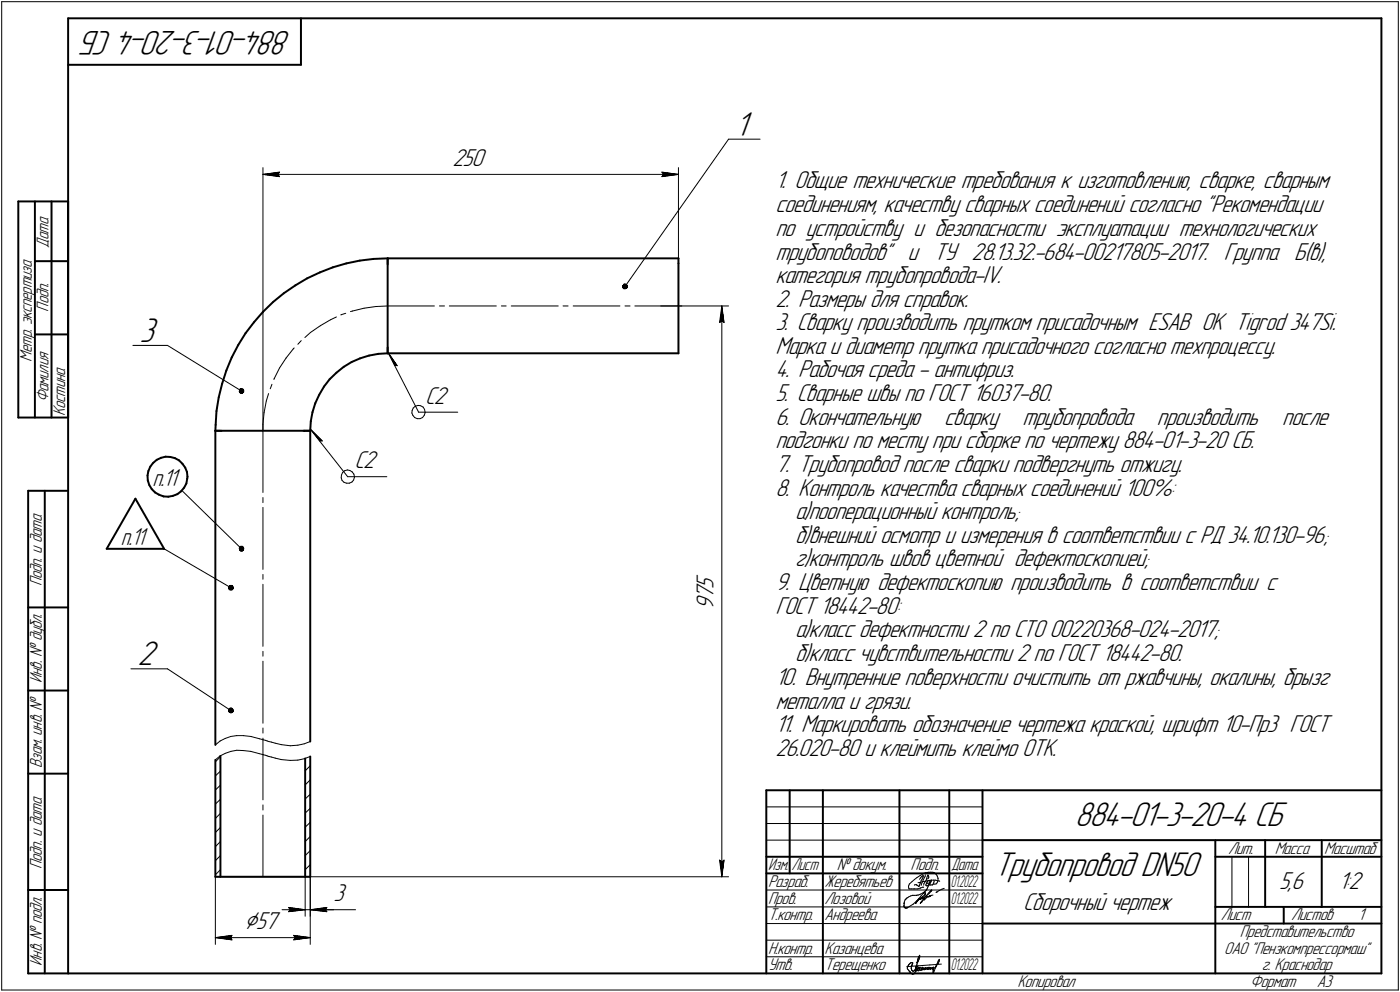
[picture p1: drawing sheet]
<svg xmlns="http://www.w3.org/2000/svg" width="421mm" height="298mm" viewBox="0 0 421 298" stroke-linecap="round" stroke-linejoin="round" font-family="sans-serif">
<g fill="none" stroke="#000" stroke-width=".59">
<path d="M20.5 5.5v287zM20.5 5.5h395zM20.5 19.5h70zM90.5 5.5v14zM415.5 5.5v287zM5.5 60.5v65zM5.5 60.5h15zM10.5 60.5v65zM10.5 78.5h5zM15.5 60.5v65zM15.5 78.5h5zM20.5 60.5v65z"/>
<path d="M104.1 79.2l4.1-.9zM108.2 78.3l4.2-.5zM112.4 77.8l4.2-.2zM116.6 79.4v25zM116.6 77.6v1.8zM116.6 77.6v1.6zM116.6 77.6h87.4zM204 79.2v27zM204 77.6v1.6zM76.4 96.9l-2.6 3.3zM79.1 93.7l3-2.9zM79.1 93.7l-2.7 3.2z"/>
<path d="M82.1 90.8l3.2-2.7zM85.3 88.1l3.5-2.3zM88.8 85.8l3.6-2.1zM92.4 83.7l3.8-1.8zM96.2 81.9l3.9-1.6zM100.1 80.3l4-1.1zM10.5 100.5h5zM15.5 100.5h5zM65.8 119.4l-.7 4.1zM66.8 115.3l-1 4.1zM68.1 111.3l-1.3 4zM69.7 107.4l-1.6 3.9z"/>
<path d="M71.6 103.7l-1.9 3.7zM73.8 100.2l-2.2 3.5zM96 118.6l-1.2 2.6zM97.5 116.2l-1.5 2.4zM99.1 114l2.1-2zM99.1 114l-1.6 2.2zM101.2 112l2.2-1.8zM103.4 110.2l2.3-1.4zM105.7 108.8l2.6-1.1zM108.3 107.7l2.7-.9zM111 106.8l2.8-.5zM113.8 106.3l2.8-.1z"/>
<path d="M116.6 104.4v1.8zM116.6 106.2h87.4zM116.6 104.6v1.6zM5.5 125.5h15zM46.1 139.1l1.1-.9zM46.1 139.1l-.9 1.1zM47.2 138.2l1.2-.6zM48.4 137.6l1.4-.4zM49.8 137.2l1.4 .1zM51.2 137.3l1.4 .4zM52.6 137.7l1.2 .6zM53.8 138.3l1.1 1.1z"/>
<path d="M54.9 139.4l.8 1.1zM64.8 129.5h1.7zM64.8 129.5h1.5zM64.8 129.5v94.4zM64.9 127.7l-.1 1.8zM65.1 123.5l-.2 4.2zM66.5 129.5h25zM91.4 129.5h.1zM91.5 129.5h1.8zM91.8 129.5h1.5zM93.3 129.4h.1M93.3 129.5v93.3z"/>
<path d="M93.5 126.6l-.2 2.8zM94 123.9l-.5 2.7zM94.8 121.2l-.8 2.7zM8.5 147.5v145zM8.5 147.5h12zM13.5 147.5v145zM40.7 149.9l-8.6 15zM40.7 149.9l8.7 15zM44.4 142.9v1.5zM44.4 144.4l.5 1.3zM44.6 141.6l-.2 1.3zM44.9 145.7l.7 1.3z"/>
<path d="M45.2 140.2l-.6 1.4zM45.6 147l1.1 1zM46.7 148l1.1 .7zM47.8 148.7l1.4 .5zM49.2 149.2l1.4 .1zM50.6 149.3l1.4-.3zM52 149l1.3-.5zM53.3 148.5l1.1-.8zM55.4 146.6l-1 1.1zM55.7 140.5l.5 1.3zM56 145.3l-.6 1.3zM56.2 141.8l.2 1.5z"/>
<path d="M56.3 143.8l-.3 1.5zM56.4 143.3l-.1 .5zM32.1 164.9h17.3zM8.5 182.5h12zM8.5 207.5h12zM8.5 232.5h12zM64.8 228.3v35.2zM66.3 227.2v36.3zM91.8 227.9v35.6zM93.3 227.3v36.2zM230.5 237.5h185zM230.5 237.5v55z"/>
<path d="M237.5 237.5v25zM247.5 237.5v55zM270.5 237.5v55zM285.5 237.5v55zM295.5 237.5v55zM230.5 257.5h65zM295.5 252.5h120zM365.5 252.5v40zM365.5 257.5h15zM380.5 252.5v20zM380.5 257.5h35zM397.5 252.5v20z"/>
<path d="M8.5 267.5h12zM64.8 263.5h28.5zM230.5 262.5h65zM295.5 277.5h70zM365.5 277.5h50zM365.5 272.5h50zM386.1 272.5v5zM8.5 292.5h12zM20.5 292.5h395z"/>
</g>
<g fill="none" stroke="#000" stroke-width=".3">
<path d="M.5 .5v297zM.5 .5h420zM420.5 .5v297zM79.1 52.4l5-.7zM79.1 52.4l5 .7zM79.1 52.4h124.9zM79.1 50.4v79.1zM83.6 52.4l.5 .7zM84.1 51.7l-.5 .7zM199.1 53.1l4.9-.7zM199.1 51.7l.5 .7zM199.1 51.7l4.9 .7z"/>
<path d="M199.6 52.4l-.5 .7zM204 50.4v55.8zM219.1 41.8l-31.1 44.3zM219.1 41.8h9.5zM93.4 99.9l3-2zM96.4 97.9l3-1.8zM99.4 96.1l1.8-.9zM102.6 94.6l1.4-.5zM102.6 94.6h.1M105.4 93.6l.6-.1zM106 93.5l3.5-.9zM109.5 92.6l3.5-.5z"/>
<path d="M113 92.1l3.6-.2zM116.6 91.9h14zM132.2 91.9h1.5zM135.1 91.9h14.2zM150.8 91.9h1.4zM153.8 91.9h14.1zM169.3 91.9h1.6zM172.4 91.9h14zM188 91.9h1.5zM190.9 91.9h14.2zM198.7 91.9h20.4zM216.4 96.9l.7-.5z"/>
<path d="M217.1 91.9l.7 5zM217.1 96.4l.7 .5zM217.1 91.9l-.7 5zM217.1 91.9v171.6zM40 103.8h10.4zM50.4 103.8l22.2 13.7zM80.8 118.3l-.7 2.2zM81.8 115.5l-.5 1.3zM82.5 113.8l-.1 .2zM84.1 110.6l-1.6 3.2zM86 107.6l-1.9 3zM88.2 104.8l-2.2 2.8z"/>
<path d="M88.5 104.6l-.3 .2zM90.6 102.4l-1 1.1zM91.7 101.4l1.7-1.5zM116.6 105.7l2.9 4.2zM116.6 105.7l9.3 18.2zM118.6 109.7l.9 .2zM79.1 129.5v18.5zM79.1 127.5v2zM79.4 124l-.3 3.5zM80.1 120.5l-.7 3.5zM93.3 128.9l3.6 3.6zM93.3 128.9l11.3 14.4z"/>
<path d="M96.1 132.5h.8zM123.9 124.1l.3 .8zM124 123.4l-.1 .7zM124.2 124.9l.5 .6zM124.3 122.6l.6-.5zM124.3 122.6l-.3 .8zM124.7 125.5l.8 .3zM124.9 122.1l.8-.3zM125.5 125.8h.8zM125.7 121.8l.8 .1zM125.9 123.9h11.8zM126.3 125.8l.8-.3z"/>
<path d="M126.5 121.9l.8 .4zM127.3 122.3l.4 .7zM127.6 124.8l-.5 .7zM127.7 123l.1 .9zM127.8 124l-.2 .8zM127.8 123.9v.1zM54.7 147.4l17.9 17.5zM79.1 152.5v18.6zM79.1 149.5v1.5zM102.6 143.6l.3 .8zM102.7 142.7l-.1 .9zM102.9 144.4l.6 .5z"/>
<path d="M103 142l.6-.5zM103 142l-.3 .7zM103.5 144.9l.7 .3zM103.6 141.5l.9-.3zM104.2 145.2h.9zM104.5 141.2l.7 .2zM104.6 143.3h11.7zM105.1 145.2l.7-.3zM105.2 141.4l.7 .4zM105.9 141.8l.5 .7zM106.3 144.3l-.5 .6zM106.4 142.5l.2 .8z"/>
<path d="M106.6 143.4l-.3 .9zM106.6 143.3v.1zM49.4 164.9l20 11.7zM79.1 175.6v18.6zM79.1 172.6v1.5zM79.1 198.7v18.6zM79.1 195.7v1.5zM39.4 201h11zM50.4 201l19 12.5zM79.1 218.8v1.5zM64.8 228.3l1.4-1.1zM64.8 223.9l1.4-1.2z"/>
<path d="M64.8 237.4l1.5-1.4zM64.8 233.2l1.5-1.5zM64.8 228.9l1.5-1.5zM66.2 227.2l1.5-.8zM66.2 222.7l1.5-.8zM67.7 226.4l1.7-.6zM67.7 221.9l1.7-.6zM69.4 225.8l1.8-.3zM69.4 221.3l1.8-.2zM71.2 225.5l2 .1zM71.2 221.1h2zM73.2 225.6l2.2 .2z"/>
<path d="M73.2 221.1l2.2 .2zM75.4 225.8l2.6 .7zM75.4 221.3l2.6 .7zM78 226.5l1.2 .3zM78 222l1.2 .3zM79.1 221.8v18.6zM79.2 226.8l.7 .2zM79.2 222.3l.7 .2zM79.9 227l.4 .2zM79.9 222.5l.4 .2zM80.3 227.2l.6 .1zM80.3 222.7l.6 .1z"/>
<path d="M80.9 227.3l.7 .2zM80.9 222.8l.7 .2zM81.6 227.5l1.2 .3zM81.6 223l1.2 .4zM82.8 227.8l1.8 .5zM82.8 223.4l1.8 .4zM84.6 228.3l2.7 .2zM84.6 223.8l2.7 .3zM87.3 228.5l2.3-.1zM87.3 224.1l2.3-.2zM89.6 228.4l1.9-.4zM89.6 223.9l1.9-.4z"/>
<path d="M91.5 228l1.8-.7zM91.5 223.5l1.8-.7zM91.8 235.9l1.5-1.5zM91.8 231.6l1.5-1.5zM64.8 258.7l1.5-1.6zM64.8 254.4l1.5-1.5zM64.8 250.2l1.5-1.5zM64.8 246l1.5-1.6zM64.8 241.6l1.5-1.4zM79.1 244.9v18.6zM79.1 241.9v1.5zM91.8 257.1l1.5-1.5z"/>
<path d="M91.8 248.6l1.5-1.5zM91.8 244.3l1.5-1.4zM91.8 240.1l1.5-1.4zM93.3 251.4l-1.5 1.5zM216.4 258.5l.7 5zM216.4 258.5l.7 .5zM217.1 259l.7-.5zM217.8 258.5l-.7 5zM230.5 247.5h65zM230.5 252.5h65zM230.5 242.5h65zM370.5 257.5v15z"/>
<path d="M375.5 257.5v15zM64.8 262.9l1.5-1.5zM64.8 263.5v20.3zM64.8 263.5h154.3zM84.8 273.4h7zM86.8 272.7l5 .7zM86.8 272.7l.5 .7zM86.8 274l5-.6zM87.3 273.4l-.5 .6zM91.8 261.4l1.5-1.6zM91.8 273.4h1.5zM91.8 263.5v11.8z"/>
<path d="M93.3 263.5v20.3zM93.3 273.4l5 .6zM93.3 273.4l5-.7zM93.3 273.4h7zM93.3 273.4h5zM93.3 263.5v11.8zM97.8 273.4l.5 .6zM98.3 272.7l-.5 .7zM98.3 273.4h8.6zM230.5 267.5h65zM230.5 272.5h65zM230.5 277.5h65z"/>
<path d="M271.9 272.4v.1zM271.9 272.4h.1M271.9 272.3h.1M271.9 272.2h.1M271.9 271.6v.3zM271.9 271.6h.1M271.9 271.5h.1M272 272.7h.1M271.9 272.6h.1M271.9 271.9v.2zM271.9 271.4h.1M271.9 271.1v.2z"/>
<path d="M272.1 272.7h.1M272 270.8l-.1 .3zM272.2 272.8h.1M272.1 272.8h.1M272.3 272.8h.1M272.2 270.4l-.2 .4zM272.2 270.4h.1M272.4 272.9h.1M272.3 272.9h.1M272.3 270.3h.1M272.5 272.9h.1M272.4 270.3h.1"/>
<path d="M272.5 270.2h.1M272.6 272.9h.1M272.5 270.1h.1M272.7 272.9h.1M272.6 270h.1M272.7 269.9h.1M272.9 272.8h.1M272.8 272.8h.1M272.8 269.8l.2-.1zM273 272.8h.1M273 272.7h.1M273 269.7l.2-.1z"/>
<path d="M273 272.7l.6-.3zM273.2 266.5l.1 .4zM273.2 269.6l.7-.4zM273.3 266.1l-.1 .4zM273.3 266.9l.1 .2zM273.4 267.1h.2zM273.5 265.7l-.2 .4zM273.6 265.6l.7-.7zM273.6 265.6h.1M273.6 272.4l1.1-.7zM273.6 267.1h.6zM273.9 269.2l.5-.1z"/>
<path d="M274.2 267.1h.6zM274.3 264.9l.7-.6zM274.4 269.1h.1M274.5 269.1h.1M274.6 269.1h.1zM274.7 271.7l1.2-1.2zM274.7 269.1h.3zM274.8 267.1h.3zM275 264.3l.8-.6zM275 269.1h.5zM275.1 267.1h.9zM275.2 265.9h.4z"/>
<path d="M275.2 265.9l-.2 .1zM275.4 271.4h.1M275.3 271.4h.1M275.5 271.3h.1M275.5 269.1h.1M275.5 271.2h.1M275.6 265.9l.2 .1zM275.6 265.9h.1M275.6 269.1h.1M275.6 271.1h.1M275.6 271.2h.1M275.7 269.1l.1-.1z"/>
<path d="M275.8 270.8h.1M275.7 270.8h.1M275.7 270.9h.1M275.7 271h.1M275.7 271.1h.1M275.8 263.7l.9-.6zM275.8 270.9h.1M275.9 266.1h.1M275.8 269h.4zM275.9 266.1l.3 .2zM275.9 270.8l-.1 .1zM276 267.1l.8-.2z"/>
<path d="M276 270.4l-.2 .4zM276.1 265.3l.6-.1zM276.1 270.6l-.2 .2zM276.1 270.6h.1M276.1 270.5h.1M276.3 266.4h.1M276.2 269l.6-.3zM276.2 270.5h.1M276.3 266.4l.2-.1zM276.3 270.4h.1M276.4 270.3h.1M276.4 270.2h.1"/>
<path d="M276.4 270.1h.1M276.5 266v.3zM276.5 270h.1M276.5 270.1h.1M276.5 270.2h.1M276.6 270.2h.1M276.7 270.2h.1M276.6 270.3h.1M276.7 265.6l-.2 .4zM276.7 265.2l.9-.3zM276.7 263.1l.8-.5zM276.7 270.1h.1"/>
<path d="M276.8 270.1h.1M276.7 270.3h.1M276.8 266.9h.1M276.8 268.7l.8-.4zM276.8 270h.1M276.9 270h.1M276.8 270.3h.1M276.8 270.2h.1M276.9 271.4h.1M276.9 263.8l-.4 .4zM276.9 265.3l-.2 .3zM276.9 266.9l.6-.3z"/>
<path d="M276.9 269.9h.1M276.9 270.2h.1M276.9 270.1h.1M276.8 271.4h.1M276.9 271.3h.1M276.9 269.8h.1M276.9 271.2h.1M277 264.7l-.1 .6zM277 269.2l-1.1 1.3zM277 270l.3-.3zM277.1 271.1h.1M277 271.2h.1"/>
<path d="M277 271.1h.1M277.1 263.5l-.2 .3zM277.1 263.5l.4-.3zM277.1 265.7l-.1 .4zM277.1 270h.1M277.1 270.1h.1M277.3 269.8h.1M277.2 269.8h.1M277.2 269.9h.1M277.2 270.1h.1M277.3 271h.1M277.2 271h.1"/>
<path d="M277.2 270.8l-.1 .2zM277.3 264.2l-.3 .5zM277.3 269.7l.2-.1zM277.3 269.7h.1M277.3 270.1h.1M277.3 270.9h.1M277.4 269.7l.1-.2zM277.4 269.7h.1M277.4 270h.1M277.4 270.7l-.2 .1zM277.5 263.2l.1-.1zM277.5 263.9l-.2 .3z"/>
<path d="M277.5 265l-.4 .7zM277.5 266.6h.2zM277.5 269.6h.1M277.5 269.9l.1-.1zM277.5 270.7l-.2 .2zM277.5 262.6l.8-.3zM277.5 269.5h.1M277.5 269.4h.1M277.6 263.1h.1M277.6 263.5h.1M277.6 263.6l-.1 .3zM277.6 264.9l.7-.1z"/>
<path d="M277.6 268.3l.7-.5zM277.6 268.6l.4-.3zM277.6 269.4h.1M277.6 269.8l.4-.2zM277.7 263.2l-.1 .3zM277.7 264.3l-.2 .7zM277.7 266.6h.1M277.7 269.2l.3-.1zM277.7 270.2l-.3 .5zM277.7 270.2h.1M277.8 270.2h.1M277.8 270.1h.1"/>
<path d="M277.9 270.3h.1M277.8 270.3h.1M277.8 270.4h.1M277.9 265.5l-.1 .5zM277.9 270.1h.1M277.9 270h.1M277.9 269.9h.1M277.9 270.2h.1M277.9 270.4h.1M278 268.1l-1 1.1zM278 268.3h.1M278 269h.1"/>
<path d="M278 269.6l.6-.4zM278 269.8h.1M278 270h.1M278 270.1h.1M278 270.4h.1M278 270.3h.1M278.1 269h.1M278 269.9l-.5 .8zM278 269.9h.1M278.1 268.3h.1M278.2 268.9h.1M278.1 268.9h.1"/>
<path d="M278.1 270.3h.1M278.2 263.4l-.5 .9zM278.2 265l-.3 .5zM278.2 268.3h.1M278.2 268.8h.1M278.2 270.2l.2-.2zM278.3 262.9l-.1 .5zM278.3 264.8l1.1-.2zM278.3 262.3l.9-.2zM278.3 268.3h.1M278.3 268.4h.1M278.3 268.5h.1"/>
<path d="M278.3 268.6h.1M278.3 268.6l-.1 .2zM278.3 269.6l-.3 .3zM278.4 270l.2-.2zM278.5 265.9v.2zM278.5 266.1l.1 .1zM278.5 269.3l-.2 .3zM278.6 264.5l-.4 .5zM278.6 269.2h.1M278.6 265.4h.5zM278.6 265.4l-.1 .5zM278.6 266.2h.2z"/>
<path d="M278.6 267.3l-.2 .4zM278.6 269.2l.8-.6zM278.6 269.8h.1M278.6 269.7h.1M278.7 263.9l-.1 .6zM278.7 265.3l-.1 .1zM278.7 269.7h.1M278.7 269.6h.1M278.8 265.1l-.1 .2zM278.8 266.2l.3-.2zM278.8 267.3l-.8 .8zM278.9 263.3l-.2 .6z"/>
<path d="M278.9 267l-.3 .3zM278.8 269.5h.1M278.9 269.4h.1M279 264.8l-.2 .3zM279 268.7l-.4 .5zM279 269.4h.1M279.1 263l-.2 .3zM279.1 263h.1M279.1 265.4h.3zM279.1 264.8l.3-.2zM279.1 264.8h.1M279.1 266.5l-.2 .5z"/>
<path d="M279.1 269.5h.1M279.1 269.6h.1M279.1 263.1h.1M279.1 264l-.1 .2zM279.1 266l.4-.2zM279.1 266.4v.1zM279.2 263.1l.1 .4zM279.2 262.1h.7zM279.2 269.5h.1M279.2 269.4h.1M279.3 263.5v.2zM279.3 263.7l-.2 .3z"/>
<path d="M279.3 265.9h.2zM279.3 265.9l-.2 .5zM279.3 269.4h.1M279.4 264.6l.7-.1zM279.5 264.7h.1M279.4 268.2l-.4 .5zM279.4 269.4h.1M279.5 264.7h.2zM279.5 265.9h.2zM279.5 265.7l-.2 .2zM279.5 269.3h.1M279.6 269.2h.1"/>
<path d="M279.5 269.2h.1M279.5 269.4h.1M279.5 269.5h.1M279.6 265.2l-.2 .2zM279.6 269.3h.1M279.6 269.4h.1M279.7 265l-.1 .2zM279.7 264.7v.3zM279.7 268l-.3 .2zM279.7 269.4h.1M279.7 265.4l-.2 .4zM279.7 265.9h.2z"/>
<path d="M279.8 267.8l-.1 .2zM279.8 269.3h.1M279.8 269.2h.1M279.9 265.9h.4zM280 262.1h.1M279.9 268l-.5 .6zM279.9 268l.2-.2zM279.9 267.7h.1M279.9 269.2h.1M279.9 269.2l.2-.1zM280 265l-.3 .4zM280 264.8l-.5 .9z"/>
<path d="M280 262.1h.6zM280.1 267.6h.1M280 267.6h.1M280.1 264.5h.7zM280.1 264.5l-.1 .5zM280.1 264.5l-.1 .3zM280.1 267.8h.1M280.1 267.7h.1M280.2 267.5h.1M280.1 267.5h.1M280.1 269.1l.5-.1zM280.2 267.7h.1"/>
<path d="M280.2 267.6h.1M280.4 265.9h.1M280.6 265.8l-.2 .1zM280.6 262.1l.4 .2zM280.7 265.7h.5zM280.8 264.5h.5zM280.8 265.3l-.2 .5zM280.9 264.5v.5zM280.9 265l-.1 .3zM281 262.3l.5 .4zM281.2 265.7l.4-.1zM281.3 264.5l.6 .2z"/>
<path d="M281.5 262.7l.4 .5zM281.5 268.2h.1M281.6 268.1h.1M281.7 268.1h.2zM281.9 265.3l-.3 .3zM281.9 263.2l.2 .7zM281.9 268.1l.1-.2zM281.9 264.7l.5 .1zM281.9 265v.3zM282 267.9l.4-.3zM282.1 264.7l-.2 .3zM282.1 264v.7z"/>
<path d="M282.1 264h.1M282.4 264.8h.2zM282.4 267.6l.9-.4zM283.3 267.2l.7-.2zM.5 297.5h420zM64.8 281.8l5-.7zM64.8 281.8l5 .6zM64.8 281.8h28.5zM69.3 281.8l.5 .6zM69.8 281.1l-.5 .7zM88.3 282.4l5-.6zM88.3 281.1l.5 .7z"/>
<path d="M88.3 281.1l5 .7zM88.8 281.8l-.5 .6zM230.5 282.5h65zM230.5 287.5h65zM272.7 290.5l3.5-.3zM272.9 291.2l.1 .1zM272.9 290.9v.3zM272.9 290.9h.1M272.9 290.8h.1M273 290.6l-.1 .1zM273 291.3l.2 .2zM273 290.4v.2z"/>
<path d="M273.1 290.2l-.1 .2zM273.1 290.2h.1M273.2 291.5l.1 .2zM273.2 290.2h.1M273.2 290.1h.1M273.4 291.8h.1M273.3 290h.1M273.3 289.9h.1M273.5 291.8h.1M273.6 291.9h.1M273.4 289.8h.1M273.5 289.7h.1"/>
<path d="M273.6 292h.1M273.6 289.6l.1-.1zM273.7 292.1h.1M273.6 292.1h.1M273.8 292.2h.1M273.7 292.2h.1M273.8 292.2l.1 .2zM273.7 289.5h.1M273.8 289.4h.1M273.9 292.4l.3 .2zM273.9 289.4h.1M274 289.3h.1"/>
<path d="M274.1 289.3h.1M274.1 290.5h.1M274.1 290.6v.1zM274.1 290.7v.2zM274.1 290.9h.1M274.1 291h.1M274.1 291.1h.1M274.1 291.2h.1M274.2 292.6l.1 .1zM274.2 289.3h.1zM274.2 290.2h.1M274.2 290.3h.1"/>
<path d="M274.2 290.4h.1M274.2 291.2h.1M274.2 291.3h.1M274.2 291.4h.1M274.2 291.5h.1M274.3 290.1h.1M274.2 290.1h.1M274.2 291.6h.1M274.4 292.8h.1M274.3 289.3h.2zM274.3 289.9h.1M274.3 290h.1"/>
<path d="M274.3 291.6h.1M274.5 292.8h.1M274.4 289.6l-.1 .3zM274.4 291.7h.1M274.4 291.8h.1M274.5 292.8l.3-.1zM274.5 289.3h.1M274.5 289.4h.1M274.5 289.5h.1M274.5 289.6h.1M274.5 291.8h.2zM274.7 291.8h.1"/>
<path d="M274.8 291.8h.1M274.9 291.8l.2-.2zM275.1 292.4l-.3 .3zM275.2 292.3l-.1 .1zM275.2 291.4l-.1 .2zM275.3 291.3l-.1 .1zM275.3 291.3h.1M275.3 292l-.1 .3zM275.3 291.2h.1M275.3 290.8l.1 .3zM275.5 291.7h.1M275.4 291.7v.1z"/>
<path d="M275.4 291.8l-.1 .2zM275.4 291.2h.1M275.4 291.1h.1M275.5 290.4h.1M275.4 290.4v.2zM275.4 290.6l-.1 .2zM275.4 291.3v.1zM275.4 291.4h.1M275.5 291.6h.1M275.5 291.1h.1M275.5 291h.1M275.5 291.5v.2z"/>
<path d="M275.5 291.7l.2 .1zM275.6 289.1l.2 .2zM275.6 290.8v.2zM275.6 291v.3zM275.6 291.3l-.1 .3zM275.6 290.9h.1M275.7 290.3h.1M275.6 290.3h.1M275.7 290.2h.1M275.7 290.2v.2zM275.7 290.4h.1M275.7 290.5h.1"/>
<path d="M275.7 290.6v.1zM275.7 290.7h.1M275.7 290.8h.1M275.7 290.3h.1zM275.7 291.8h.1M275.8 289.3h.1zM275.8 289.7v.2zM275.8 289.9l-.1 .3zM275.8 291.8h.1M275.8 291.7h.1M275.8 289.2v.3zM275.8 289.5v.2z"/>
<path d="M275.8 290.6v.1zM275.8 290.6h.1M275.8 290.5h.1M275.8 290.4h.1M275.9 288.8v.2zM275.9 289l-.1 .2zM275.9 291.4l-.1 .2zM276 288.4h.1M276 288.5h.1M276 288.6h.1M276 288.7h.1M275.9 291.4h.1"/>
<path d="M276 291.3h.1M276 291v.2zM276 291.2h.1M276 291.4v.2zM276 291.6h.1M276.1 288v.2zM276.1 288.2l-.1 .2zM276.1 291.2h.1M276.1 291.1h.1M276.1 291h.1M276.1 290.9h.1M276.1 291.7l.2 .1z"/>
<path d="M276.2 288.9l-.3 .4zM276.2 287.8h.1M276.2 287.9l-.1 .1zM276.2 290.7v.2zM276.2 290.7h.1M276.2 290.7l-.1 .2zM276.2 290.2l3.5-.2zM276.3 288.5l-.1 .4zM276.3 287.6h.1M276.3 287.7h.1M276.3 291.8h.1M276.4 288.4l-.1 .1z"/>
<path d="M276.4 287.4h.1M276.4 287.5h.1M276.4 291.7h.1M276.4 288.2v.2zM276.4 288v.2zM276.5 287.9l-.1 .1zM276.6 287.1h.1M276.5 287.1h.1M276.5 287.2l-.1 .2zM276.5 291.4l-.1 .2zM276.5 291.4h.1M276.5 291.3h.1"/>
<path d="M276.6 287.6l-.1 .3zM276.6 287.4v.2zM276.6 287.1v.3zM276.6 291.2h.1M276.6 290.8h.1M276.6 290.9h.1M276.6 291h.1M276.6 291.1h.1M276.6 291.2v.1zM276.6 291.3h.1M276.7 290.9l-.1 .2zM276.7 290.9h.1"/>
<path d="M276.7 290.8h.1M276.7 290.7h.1M276.7 291.4h.1M276.7 291.5l.2 .1zM276.9 291.6h.1M277 291.6h.1M277 291.5h.1M277.1 291.5h.1M277.2 291.3l-.1 .1zM277.2 291.3h.1M277.2 291.2h.1M277.2 291.1h.1"/>
<path d="M277.3 291.1h.1M277.3 291h.1M277.3 290.7v.2zM277.3 290.9h.1M277.3 291.2h.1M277.3 291.3l.1 .1zM277.4 290.7v.2zM277.4 290.7h.1M277.4 291.4h.1M277.5 291.4h.1M277.5 291.3h.1M277.6 291.3h.1"/>
<path d="M277.7 291.2h.1M277.7 291.1h.1M277.7 291h.1M277.8 291h.1M277.8 290.9h.1M277.9 290.8h.1M277.9 290.9h.1M277.9 291h.1M277.9 291.1h.1M277.9 291.2h.1M277.9 291.3h.1M277.9 291.4h.1"/>
<path d="M278 291.4h.1M278 291.3h.1M278.1 291.2h.1M278.1 291.1h.1M278.2 291h.1M278.3 290.9h.1M278.3 290.8h.1M278.4 290.7h.1M278.4 290.8v.2zM278.4 291h.1M278.4 291.1h.1M278.4 291.2h.1"/>
<path d="M278.4 291.3h.1M278.6 291.2l-.1 .1zM278.6 291.2h.1M278.6 291.1h.1M278.6 291h.1M278.7 291h.1M278.7 290.9h.1M278.8 290.9h.1M278.8 290.8h.1M278.9 290.7h.1M278.9 290.8h.1M278.9 290.9h.1"/>
<path d="M278.9 291h.1M278.9 291.1h.1M278.9 291.2h.1M278.9 291.3h.1M279.1 291.2l-.1 .1zM279.1 291.2h.1M279.1 291.1h.1M279.1 291h.1M279.2 291h.1M279.2 290.9h.1M279.3 290.8h.1M279.3 290.7h.1"/>
<path d="M279.3 291h.1M279.3 291.1h.1M279.3 291.2h.1M279.3 291.3h.1M279.4 290.7h.1M279.4 290.8h.1M279.4 290.9h.1M279.4 291.3h.1M279.5 291.2h.1M279.5 291.1h.1M279.6 291h.1M279.7 290.9h.1"/>
<path d="M279.7 290l3.4-.3zM279.7 290.8h.1M279.8 290.7h.1M279.8 291h.1M279.8 291.1h.1M279.8 291.2h.1M279.8 291.3h.1M279.9 290.8h.1M279.9 290.9h.1M279.9 291.3h.1M280 291.2h.1M280.1 291.1h.1"/>
<path d="M280.1 291h.1M280.2 291h.1M280.2 290.9h.1M280.2 290.8h.1M280.3 290.7h.1M280.4 290.7h.1M280.4 290.8h.1M280.4 290.9h.1M280.4 291h.1M280.4 291.1h.1M280.4 291.2h.1M280.5 291.1l-.1 .2z"/>
<path d="M280.5 291.1h.1M280.5 291h.1M280.6 291h.1M280.6 290.9h.1M280.6 290.8h.1M280.6 292.1v.2zM280.6 292.3h.1M280.6 291.3l.2-.2zM280.6 291.3l.2-.1zM280.7 290.7h.1M280.7 291.3h.1M280.7 291.4h.1"/>
<path d="M280.7 291.5h.1M280.7 291.6h.1M280.7 291.7h.1M280.7 291.8v.1zM280.7 291.9l-.1 .2zM280.7 292.4h.1M280.8 290.7v.1zM280.8 290.8v.4zM280.8 291.2l-.1 .1zM280.8 291.2h.1M280.8 292.1v.2zM281 291.7l-.2 .4z"/>
<path d="M281.1 290.8l-.3 .3zM281.3 291l-.3 .7zM281.3 290.6l-.2 .2zM281.4 290.7l-.1 .3zM281.5 290.5l-.1 .2zM281.5 290.5h.1M281.5 290.4h.1M281.5 290.3h.1M281.5 290.3l-.2 .3zM281.6 290.2h.1M281.7 290l-.1 .2zM281.7 290.2l-.2 .1z"/>
<path d="M281.8 289.7l-.1 .3zM281.9 289.9l-.2 .3zM281.9 289.4l-.1 .3zM282 289.6l-.1 .3zM282.1 289l-.2 .4zM282.1 289.6h.1M282.2 288.8l-.1 .2zM282.2 288.8h.1M282.2 288.7h.1M282.2 289.5h.1M282.3 289.2l-.1 .3zM282.4 288.5l-.1 .1z"/>
<path d="M282.4 288.5l.1-.2zM282.5 288.3h.1M282.5 288.4v.4zM282.5 288.8l-.2 .4z"/>
</g>
<g fill="#000" stroke="#000" stroke-width=".3">
<path d="M79.1 52.4h4.5zM79.8 52.5h3.9zM80.3 52.6h3.4zM81 52.7h2.8zM81.6 52.7h2.2zM82.2 52.8h1.7zM82.9 52.9h1.1zM83.5 53h.6z"/>
<path d="M83.5 51.8h.6zM82.9 51.9h1.1zM82.2 52h1.7zM81.6 52.1h2.2zM81 52.2h2.8zM80.3 52.2h3.4zM79.8 52.3h3.9z"/>
<path d="M199.1 51.8h.6zM199.2 51.9h1.1zM199.3 52h1.7zM199.3 52.1h2.3zM199.4 52.2h2.8zM199.5 52.2h3.4zM199.6 52.3h3.9z"/>
<path d="M199.6 52.4h4.4zM199.6 52.5h3.9zM199.5 52.6h3.4zM199.4 52.7h2.8zM199.3 52.7h2.3zM199.3 52.8h1.7zM199.2 52.9h1.1zM199.1 53h.6z"/>
<path d="M187.7 85.3h.4zM187.5 85.4h.9zM187.5 85.5h1zM187.4 85.6h1.2zM187.4 85.7h1.2zM187.3 85.8h1.4zM187.2 85.9h1.5zM187.2 85.9h1.5zM187.2 86h1.5zM187.2 86.1h1.5zM187.2 86.2h1.5zM187.2 86.3h1.5zM187.2 86.4h1.4zM187.2 86.4h1.4zM187.3 86.5h1.3zM187.4 86.6h1.2zM187.5 86.7h.9zM187.5 86.8h.7z"/>
<path d="M216.9 93.2h.2zM216.9 93.3h.2zM216.9 93.4h.2zM216.9 93.5h.2zM216.9 93.6h.2zM216.9 93.6h.2zM216.9 93.7h.2zM216.9 93.8h.2zM216.8 93.9h.3zM216.8 94h.3zM216.8 94.1h.3zM216.8 94.1h.3zM216.8 94.2h.3zM216.8 94.3h.3zM216.8 94.4h.3zM216.7 94.5h.4zM216.7 94.6h.4zM216.7 94.7h.4zM216.7 94.7h.4zM216.7 94.8h.4zM216.7 94.9h.4zM216.7 95h.4zM216.7 95.1h.4zM216.7 95.2h.4zM216.7 95.2h.4zM216.7 95.3h.4zM216.7 95.4h.4zM216.7 95.5h.4zM216.7 95.6h.4zM216.7 95.7h.4zM216.6 95.8h.5zM216.6 95.8h.5zM216.6 95.9h.5zM216.6 96h.5zM216.6 96.1h.5zM216.6 96.2h.5zM216.6 96.3h.5zM216.5 96.4h.6zM216.5 96.4h.6zM216.5 96.5h.5zM216.5 96.6h.4zM216.5 96.7h.2zM216.5 96.8h.2z"/>
<path d="M217.1 92.6h.2zM217.1 92.7h.2zM217.1 92.8h.2zM217.1 92.9h.2zM217.1 93h.2zM217.1 93h.2zM217.1 93.1h.2zM217.1 93.2h.2zM217.1 93.3h.2zM217.1 93.4h.2zM217.1 93.5h.2zM217.1 93.6h.2zM217.1 93.6h.2zM217.1 93.7h.2zM217.1 93.8h.2zM217.1 93.9h.3zM217.1 94h.3zM217.1 94.1h.3zM217.1 94.1h.3zM217.1 94.2h.3zM217.1 94.3h.3zM217.1 94.4h.3zM217.1 94.5h.4zM217.1 94.6h.4zM217.1 94.7h.4zM217.1 94.7h.4zM217.1 94.8h.4zM217.1 94.9h.4zM217.1 95h.4zM217.1 95.1h.5zM217.1 95.2h.5zM217.1 95.2h.5zM217.1 95.3h.5zM217.1 95.4h.5zM217.1 95.5h.5zM217.1 95.6h.5zM217.1 95.7h.5zM217.1 95.8h.6zM217.1 95.8h.6zM217.1 95.9h.6zM217.1 96h.6zM217.1 96.1h.6zM217.1 96.2h.6zM217.1 96.3h.6zM217.1 96.4h.7zM217.1 96.4h.7zM217.3 96.5h.5zM217.3 96.6h.5zM217.4 96.7h.4zM217.6 96.8h.2z"/>
<path d="M72.1 116.8h.8zM72.1 116.9h1.1zM72.1 117h1.1zM72 117.1h1.3zM72 117.2h1.3zM72 117.3h1.4zM71.9 117.3h1.5zM71.9 117.4h1.5zM71.9 117.5h1.5zM71.8 117.6h1.6zM71.9 117.7h1.5zM72 117.8h1.4zM72 117.9h1.3zM72.1 117.9h1.1zM72.1 118h1.1zM72.2 118.1h.9zM72.4 118.2h.6z"/>
<path d="M117 106.5h.2zM117.1 106.7h.2zM117.2 106.8h.1zM117.2 106.8h.2zM117.3 106.9h.1zM117.3 107h.2zM117.3 107.1h.3zM117.3 107.2h.3zM117.4 107.3h.3zM117.4 107.4h.4zM117.5 107.4h.3zM117.5 107.5h.4zM117.6 107.6h.3zM117.6 107.7h.3zM117.7 107.8h.3zM117.7 107.9h.4zM117.8 107.9h.4zM117.8 108h.4zM117.9 108.1h.4zM117.9 108.2h.5zM117.9 108.3h.5zM117.9 108.4h.5zM118 108.5h.5zM118 108.5h.5zM118.1 108.6h.5zM118.1 108.7h.6zM118.2 108.8h.5zM118.2 108.9h.6zM118.3 109h.6zM118.3 109.1h.7zM118.4 109.1h.6zM118.4 109.2h.6zM118.4 109.3h.7zM118.4 109.4h.7zM118.5 109.5h.7zM118.5 109.6h.8zM118.6 109.6h.7zM118.6 109.7h.8zM119 109.8h.5z"/>
<path d="M93.6 129.4h.2zM93.7 129.5h.2zM93.8 129.5h.2zM93.9 129.6h.2zM94 129.7h.1zM94 129.8h.2zM94.1 129.9h.2zM94.1 130h.3zM94.2 130h.3zM94.2 130.1h.4zM94.3 130.2h.4zM94.4 130.3h.3zM94.5 130.4h.3zM94.6 130.5h.3zM94.6 130.6h.4zM94.7 130.6h.4zM94.7 130.7h.5zM94.8 130.8h.4zM94.9 130.9h.4zM94.9 131h.5zM95 131.1h.5zM95.1 131.1h.5zM95.2 131.2h.5zM95.2 131.3h.6zM95.2 131.4h.6zM95.3 131.5h.6zM95.4 131.6h.6zM95.5 131.7h.6zM95.5 131.7h.7zM95.6 131.8h.7zM95.7 131.9h.7zM95.8 132h.6zM95.8 132.1h.7zM95.8 132.2h.8zM95.9 132.2h.8zM96 132.3h.8zM96.1 132.4h.8z"/>
<path d="M69.3 175.9h.4zM69 176h.9zM68.9 176.1h1.1zM68.7 176.2h1.4zM68.7 176.3h1.4zM68.7 176.4h1.5zM68.7 176.4h1.5zM68.7 176.5h1.5zM68.7 176.6h1.5zM68.7 176.7h1.5zM68.7 176.8h1.5zM68.7 176.9h1.5zM68.7 177h1.5zM68.8 177h1.3zM68.8 177.1h1.2zM68.8 177.2h1.1zM69.1 177.3h.7z"/>
<path d="M72.3 164.2h.7zM72.2 164.3h.9zM72.1 164.3h1.1zM72.1 164.4h1.1zM72 164.5h1.3zM72 164.6h1.3zM71.9 164.7h1.5zM71.8 164.8h1.6zM71.9 164.8h1.5zM71.9 164.9h1.5zM71.9 165h1.5zM72 165.1h1.3zM72 165.2h1.3zM72 165.3h1.3zM72.1 165.4h1.1zM72.1 165.4h1.1zM72.2 165.5h.9zM72.3 165.6h.7z"/>
<path d="M69.3 212.8h.4zM69 212.9h.8zM68.9 212.9h1zM68.8 213h1.2zM68.7 213.1h1.4zM68.7 213.2h1.4zM68.7 213.3h1.5zM68.7 213.4h1.5zM68.7 213.4h1.5zM68.7 213.5h1.5zM68.7 213.6h1.5zM68.7 213.7h1.5zM68.7 213.8h1.5zM68.8 213.9h1.4zM68.8 214h1.3zM68.8 214h1.2zM69 214.1h.9zM69.2 214.2h.6z"/>
<path d="M216.5 258.7h.2zM216.5 258.7h.2zM216.5 258.8h.4zM216.5 258.9h.5zM216.5 259h.6zM216.5 259.1h.6zM216.6 259.2h.5zM216.6 259.2h.5zM216.6 259.3h.5zM216.6 259.4h.5zM216.6 259.5h.5zM216.6 259.6h.5zM216.6 259.7h.5zM216.7 259.8h.4zM216.7 259.8h.4zM216.7 259.9h.4zM216.7 260h.4zM216.7 260.1h.4zM216.7 260.2h.4zM216.7 260.3h.4zM216.7 260.3h.4zM216.7 260.4h.4zM216.7 260.5h.4zM216.7 260.6h.4zM216.7 260.7h.4zM216.7 260.8h.4zM216.7 260.9h.4zM216.7 260.9h.4zM216.8 261h.3zM216.8 261.1h.3zM216.8 261.2h.3zM216.8 261.3h.3zM216.8 261.4h.3zM216.8 261.5h.3zM216.8 261.5h.3zM216.9 261.6h.2zM216.9 261.7h.2zM216.9 261.8h.2zM216.9 261.9h.2zM216.9 262h.2zM216.9 262h.2zM216.9 262.1h.2zM216.9 262.2h.2z"/>
<path d="M217.6 258.7h.2zM217.4 258.7h.4zM217.3 258.8h.5zM217.3 258.9h.5zM217.1 259h.7zM217.1 259.1h.7zM217.1 259.2h.6zM217.1 259.2h.6zM217.1 259.3h.6zM217.1 259.4h.6zM217.1 259.5h.6zM217.1 259.6h.6zM217.1 259.7h.6zM217.1 259.8h.5zM217.1 259.8h.5zM217.1 259.9h.5zM217.1 260h.5zM217.1 260.1h.5zM217.1 260.2h.5zM217.1 260.3h.5zM217.1 260.3h.5zM217.1 260.4h.4zM217.1 260.5h.4zM217.1 260.6h.4zM217.1 260.7h.4zM217.1 260.8h.4zM217.1 260.9h.4zM217.1 260.9h.4zM217.1 261h.3zM217.1 261.1h.3zM217.1 261.2h.3zM217.1 261.3h.3zM217.1 261.4h.3zM217.1 261.5h.3zM217.1 261.5h.3zM217.1 261.6h.2zM217.1 261.7h.2zM217.1 261.8h.2zM217.1 261.9h.2zM217.1 262h.2zM217.1 262h.2zM217.1 262.1h.2zM217.1 262.2h.2zM217.1 262.3h.2zM217.1 262.4h.2zM217.1 262.5h.2zM217.1 262.6h.2zM217.1 262.6h.2zM217.1 262.7h.2zM217.1 262.8h.2z"/>
<path d="M86.9 272.8h.6zM87 272.9h1.1zM87 273h1.7zM87 273h2.3zM87.1 273.1h2.8zM87.2 273.2h3.4zM87.3 273.3h3.9z"/>
<path d="M87.3 273.4h4.5zM87.3 273.5h3.8zM87.2 273.6h3.2zM87.1 273.6h2.6zM87 273.7h2zM87 273.8h1.2zM86.9 273.9h.6z"/>
<path d="M93.3 273.4h4.5zM94.1 273.5h3.8zM94.7 273.6h3.3zM95.5 273.6h2.5zM96.2 273.7h1.9zM96.9 273.8h1.3zM97.6 273.9h.7z"/>
<path d="M97.7 272.8h.6zM97.1 272.9h1.1zM96.4 273h1.7zM95.8 273h2.2zM95.2 273.1h2.8zM94.6 273.2h3.4zM94 273.3h3.9z"/>
<path d="M64.8 281.8h4.5zM65.4 281.9h4zM66 281.9h3.5zM66.7 282h2.8zM67.3 282.1h2.3zM67.9 282.2h1.8zM68.6 282.3h1.1zM69.2 282.4h.6z"/>
<path d="M69.2 281.2h.6zM68.6 281.3h1.1zM67.9 281.3h1.8zM67.3 281.4h2.3zM66.7 281.5h2.8zM66 281.6h3.5zM65.4 281.7h4z"/>
<path d="M88.4 281.2h.6zM88.5 281.3h1.1zM88.6 281.3h1.7zM88.6 281.4h2.2zM88.6 281.5h2.8zM88.7 281.6h3.4zM88.8 281.7h3.9z"/>
<path d="M88.8 281.8h4.5zM88.8 281.9h3.9zM88.7 281.9h3.4zM88.6 282h2.8zM88.6 282.1h2.2zM88.6 282.2h1.7zM88.5 282.3h1.1zM88.4 282.4h.6z"/>
</g>
<g font-size="10.9">
<text x="87.7" y="9.4" transform="rotate(-180 87.7 9.4)">884-01-3-20-4 СБ</text>
<text x="221.1" y="40.8">1</text>
<text x="41.9" y="102.8">3</text>
<text x="41.4" y="200">2</text>
<text x="323.3" y="248.1">884-01-3-20-4 СБ</text>
<text x="298.9" y="263.4">Трубопровод DN50</text>
</g>
<text font-size="8.5" x="73.4" y="279.2">Ç57</text>
<g font-size="7.8">
<text x="136.1" y="49.9">250</text>
<text x="233.2" y="56.6">1. Общие технические требования к изготовлению, сварке, сварным</text>
<text x="233.2" y="63.8">соединениям, качеству сварных соединений согласно &quot;Рекомендации</text>
<text x="233.2" y="70.9">по устройству и безопасности эксплуатации технологических</text>
<text x="233.2" y="78">трубоповодов&quot; и ТУ 28.13.32.-684-00217805-2017. Группа Б(в),</text>
<text x="233.2" y="85.2">категория трубопровода-IV.</text>
<text x="233.2" y="92.3">2. Размеры для справок.</text>
<text x="233.2" y="99.3">3. Сварку производить прутком присадочным ESAB OK Tigrod 347Si.</text>
<text x="233.2" y="106.3">Марка и диаметр прутка присадочного согласно техпроцессу.</text>
<text x="233.2" y="113.3">4. Рабочая среда - антифриз.</text>
<text x="127.9" y="121.3">С2</text>
<text x="233.2" y="120.4">5. Сварные швы по ГОСТ 16037-80.</text>
<text x="233.2" y="127.6">6. Окончательную</text>
<text x="283.9" y="127.6">сварку</text>
<text x="307.5" y="127.6">трубопровода</text>
<text x="348" y="127.6">производить</text>
<text x="385.6" y="127.6">после</text>
<text x="233.2" y="134.7">подгонки по месту при сборке по чертежу 884-01-3-20 CБ.</text>
<text x="106.6" y="140.7">С2</text>
<text x="233.2" y="141.8">7. Трубопровод после сварки подвергнуть отжигу.</text>
<text x="233.2" y="149">8. Контроль качества сварных соединений 100%:</text>
<text x="239.1" y="156.1">а)пооперационный контроль;</text>
<text x="239.1" y="163.1">б)внешний осмотр и измерения в соответствии с РД 34.10.130-96;</text>
<text x="239.1" y="170.1">г)контроль швов цветной дефектоскопией;</text>
<text x="233.2" y="177.3">9. Цветную дефектоскопию производить в соответствии с</text>
<text x="214.6" y="183.2" transform="rotate(-90 214.6 183.2)">975</text>
<text x="233.2" y="184.4">ГОСТ 18442-80:</text>
<text x="239.1" y="191.5">а)класс дефектности 2 по СТО 00220368-024-2017;</text>
<text x="239.1" y="198.7">б)класс чувствительности 2 по ГОСТ 18442-80.</text>
<text x="233.2" y="205.8">10. Внутренние поверхности очистить от ржавчины, окалины, брызг</text>
<text x="233.2" y="212.9">металла и грязи.</text>
<text x="233.2" y="220.1">11. Маркировать обозначение чертежа краской, шрифт 10-Пр3 ГОСТ</text>
<text x="233.2" y="227.2">26.020-80 и клеймить клеймо ОТК.</text>
<text x="384.7" y="267.2">5,6</text>
<text x="402.6" y="267.2">1:2</text>
<text x="100.3" y="270.8">3</text>
<text x="307.7" y="273.4">Сборочный чертеж</text>
</g>
<g font-size="7.7">
<text x="45.9" y="146.1">п.11</text>
<text x="36.4" y="163.9">п.11</text>
</g>
<g font-size="5.4">
<text x="14.6" y="74.4" transform="rotate(-90 14.6 74.4)">Дата</text>
<text x="14.6" y="93.6" transform="rotate(-90 14.6 93.6)">Подп.</text>
<text x="9.6" y="108.6" transform="rotate(-90 9.6 108.6)">Метр. экспертиза</text>
<text x="14.6" y="120.9" transform="rotate(-90 14.6 120.9)">Фамилия</text>
<text x="19.6" y="125" transform="rotate(-90 19.6 125)">Костина</text>
<text x="12.6" y="176.1" transform="rotate(-90 12.6 176.1)">Подп. и дата</text>
<text x="12.6" y="205.2" transform="rotate(-90 12.6 205.2)">Инв. № дубл.</text>
<text x="12.6" y="230.9" transform="rotate(-90 12.6 230.9)">Взам. инв. №</text>
<text x="369.3" y="256.6">Лит.</text>
<text x="383.4" y="256.6">Масса</text>
<text x="398.3" y="256.6">Масштаб</text>
<text x="12.6" y="261.1" transform="rotate(-90 12.6 261.1)">Подп. и дата</text>
<text x="251.6" y="261.6">№ докум.</text>
<text x="273.9" y="261.6">Подп.</text>
<text x="231" y="266.6">Разраб.</text>
<text x="248" y="266.6">Жеребятьев</text>
<text x="231" y="271.6">Пров.</text>
<text x="248" y="271.6">Лозовой</text>
<text x="231" y="276.6">Т.контр.</text>
<text x="248" y="276.6">Андреева</text>
<text x="367.1" y="276.6">Лист</text>
<text x="372.9" y="281.7">Представительство</text>
<text x="388.3" y="276.6">Листов</text>
<text x="408.5" y="276.6">1</text>
<text x="231" y="286.6">Н.контр.</text>
<text x="248" y="286.6">Казанцева</text>
<text x="368.2" y="286.6">ОАО &quot;Пензкомпрессормаш&quot;</text>
<text x="12.6" y="290.2" transform="rotate(-90 12.6 290.2)">Инв. № подл.</text>
<text x="231" y="291.6">Утв.</text>
<text x="248" y="291.6">Терещенко</text>
<text x="379.5" y="291.4">г. Краснодар</text>
<text x="306" y="296.6">Копировал</text>
<text x="376" y="296.6">Формат</text>
<text x="396" y="296.6">A3</text>
</g>
<g font-size="5.3">
<text x="231.1" y="261.6">Изм.</text>
<text x="238.1" y="261.6">Лист</text>
<text x="286.1" y="261.6">Дата</text>
</g>
<g font-size="5.2">
<text x="286" y="266.6">01.2022</text>
<text x="286" y="271.6">01.2022</text>
<text x="286" y="291.6">01.2022</text>
</g>
</svg>
